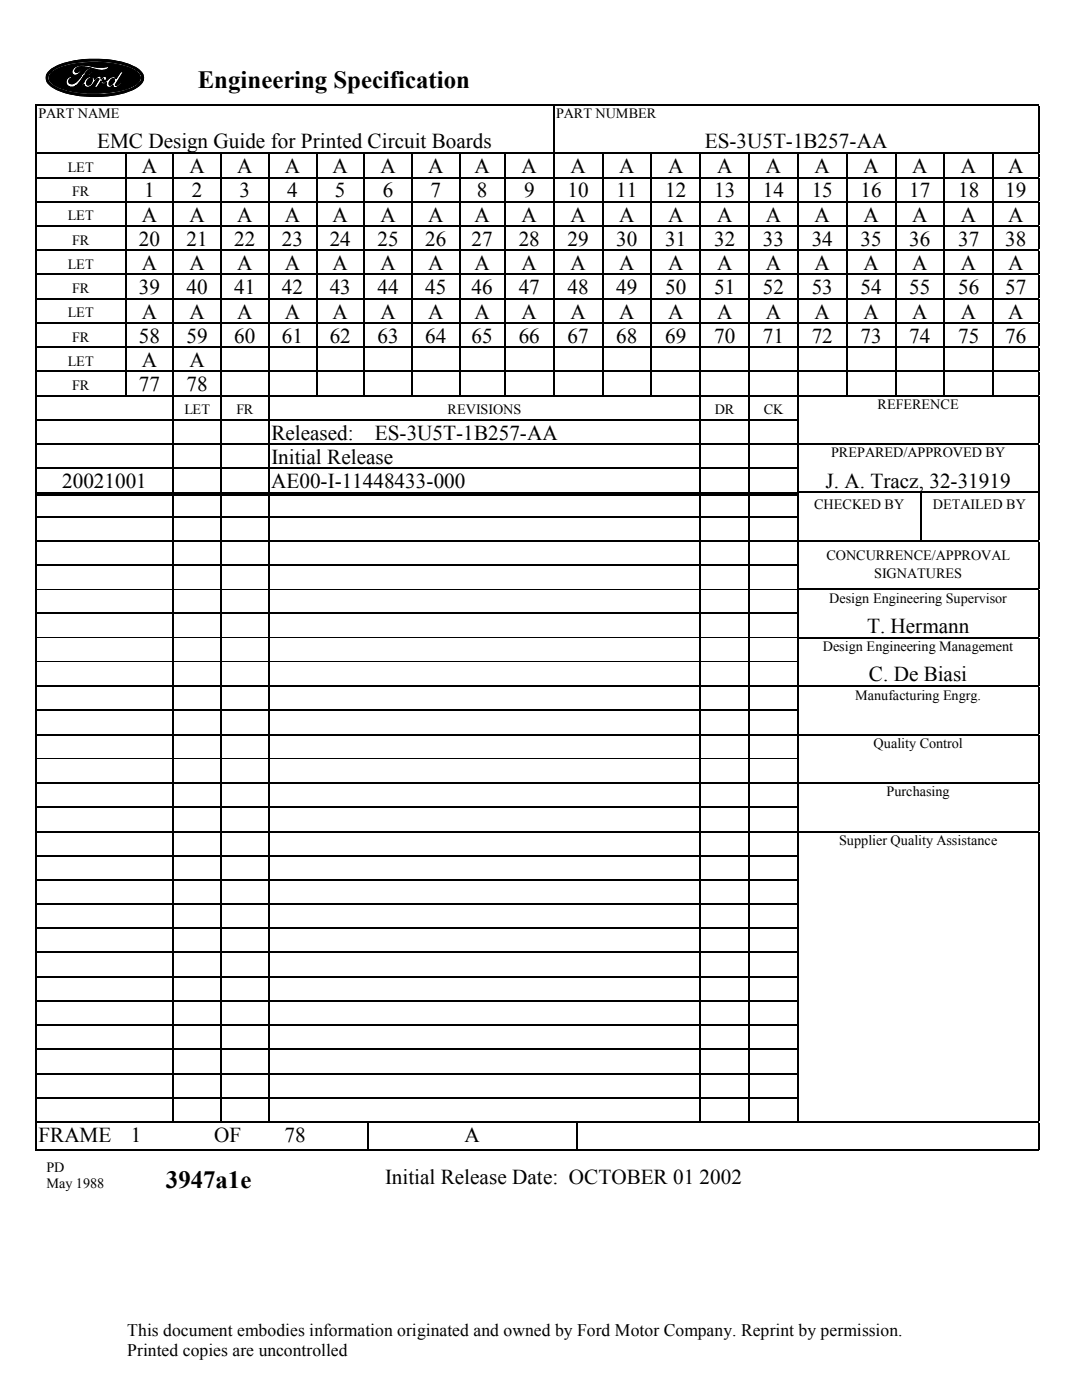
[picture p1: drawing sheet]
<svg xmlns="http://www.w3.org/2000/svg" width="216mm" height="279mm" viewBox="0 0 216 279" stroke-linecap="round" stroke-linejoin="round" font-family="sans-serif">
<g fill="#000" stroke="#000" stroke-width=".2">
<path d="M10.3 14.5a11.7 11.7 0 0 1 5.9-1.9 23.8 23.8 0 0 1 7 .2 7.2 7.2 0 0 1 4.6 2.1 1.58 1.58 0 0 1-1 2.2 15.4 15.4 0 0 1-6.9 1.5h-2.5l-3.8-.6 .2-.7 .7 .1 1.7-.3 .2 .1 .4-.4 .3 .5a.99 .99 0 0 0 1.1-.2l1.2-1.3 .3-.1-.9 1.7h.6l.8-1.2v.3l.2 .3h.4l.4-.3v.5l.2 .4h.6l.5-.4 .2 .4a.97 .97 0 0 0 1-.3l.6-.6-.1-.2-.8 .7-.3 .1-.1-.2 1.6-2.6h-.6l-.8 1.3a.82 .82 0 0 0-1.4 .1l-.9 .7-.5-.1 .3-.6 .1 .3h.3a.44 .44 0 0 0 .1-.7 .44 .44 0 0 0-.7 .1l-.3 .3v-.4l-.5-.1-.9 .7-.2-.6-.3 .3a.96 .96 0 0 1-.2 1.2 .45 .45 0 0 1-.5 .1 .45 .45 0 0 1-.3-.4 1.62 1.62 0 0 1 .9-1l-.1-.2h-.3a1.66 1.66 0 0 0-1.1 1.2l-.5 .6-1.2 .1a6.1 6.1 0 0 0 1.8-2.2l.9-.1 .5 .3v-.2l-.2-.1 .4-.3v-.3l-.2-.2-.5 .2v.4l-.7 .1 1.1-1.1-.1-.2 1.3 .4a2.68 2.68 0 0 0 2.2-.2l.3-.3-.2-.1-.9 .1h-1.6a6 6 0 0 0-4.1-.1l-.2 .2a.93 .93 0 0 0-.1 1.5h.5l.6-.3 .4-.6v-.2h-.2a.75 .75 0 0 1-1.1 .4 1.46 1.46 0 0 1 2.1-.9l.9 .1-.5 .3-.9 1-1 .4 .1 .2 .7-.3-1.1 1.2a1.07 1.07 0 0 1-1.4 .3l-.1-.5 .2-.3 .5-.3-.2-.3-.6 .3-.3 .3-.1 .5a.97 .97 0 0 0 .6 1l-.2 .7-.5-.1a5.3 5.3 0 0 1-3.1-1.7 1.44 1.44 0 0 1 .3-1.7z" fill-rule="evenodd"/>
<path d="M22.1 16l.4-.3 .3 .1v.5l-.6 .6-.3 .1-.1-.2v-.2z" fill-rule="evenodd"/>
<path d="M10 14a10 10 0 0 1 4.8-1.9 20 20 0 0 1 12.3 1.4 2.63 2.63 0 0 1 1.6 2h-.4a2.57 2.57 0 0 0-1.6-1.9 21.1 21.1 0 0 0-15.7 .1 2.21 2.21 0 0 0-1.5 2.1 4.8 4.8 0 0 0 3.3 2.3 22.1 22.1 0 0 0 13.7-.6 2.7 2.7 0 0 0 1.8-2h.4a3.2 3.2 0 0 1-2.5 2.5 21.5 21.5 0 0 1-14.9-.1 3.4 3.4 0 0 1-2.1-2.3l.1-.7z" fill-rule="evenodd"/>
<circle cx="18" cy="14.5" r=".17"/>
</g>
<g fill="none" stroke="#000" stroke-width=".2">
<path d="M10 14a10 10 0 0 1 4.8-1.9 20 20 0 0 1 12.3 1.4 2.63 2.63 0 0 1 1.6 2h-.4a2.57 2.57 0 0 0-1.6-1.9 21.1 21.1 0 0 0-15.7 .1 2.21 2.21 0 0 0-1.5 2.1 4.8 4.8 0 0 0 3.3 2.3 22.1 22.1 0 0 0 13.7-.6 2.7 2.7 0 0 0 1.8-2h.4a3.2 3.2 0 0 1-2.5 2.5 21.5 21.5 0 0 1-14.9-.1 3.4 3.4 0 0 1-2.1-2.3l.1-.7zM10.3 14.5a11.7 11.7 0 0 1 5.9-1.9 23.8 23.8 0 0 1 7 .2 7.2 7.2 0 0 1 4.6 2.1 1.58 1.58 0 0 1-1 2.2 15.4 15.4 0 0 1-6.9 1.5h-2.5l-3.8-.6 .2-.7 .7 .1 1.7-.3 .2 .1 .4-.4 .3 .5a.99 .99 0 0 0 1.1-.2l1.2-1.3 .3-.1-.9 1.7h.6l.8-1.2v.3l.2 .3h.4l.4-.3v.5l.2 .4h.6l.5-.4 .2 .4a.97 .97 0 0 0 1-.3l.6-.6-.1-.2-.8 .7-.3 .1-.1-.2 1.6-2.6h-.6l-.8 1.3a.82 .82 0 0 0-1.4 .1l-.9 .7-.5-.1 .3-.6 .1 .3h.3a.44 .44 0 0 0 .1-.7 .44 .44 0 0 0-.7 .1l-.3 .3v-.4l-.5-.1-.9 .7-.2-.6-.3 .3a.96 .96 0 0 1-.2 1.2 .45 .45 0 0 1-.5 .1 .45 .45 0 0 1-.3-.4 1.62 1.62 0 0 1 .9-1l-.1-.2h-.3a1.66 1.66 0 0 0-1.1 1.2l-.5 .6-1.2 .1a6.1 6.1 0 0 0 1.8-2.2l.9-.1 .5 .3v-.2l-.2-.1 .4-.3v-.3l-.2-.2-.5 .2v.4l-.7 .1 1.1-1.1-.1-.2 1.3 .4a2.68 2.68 0 0 0 2.2-.2l.3-.3-.2-.1-.9 .1h-1.6a6 6 0 0 0-4.1-.1l-.2 .2a.93 .93 0 0 0-.1 1.5h.5l.6-.3 .4-.6v-.2h-.2a.75 .75 0 0 1-1.1 .4 1.46 1.46 0 0 1 2.1-.9l.9 .1-.5 .3-.9 1-1 .4 .1 .2 .7-.3-1.1 1.2a1.07 1.07 0 0 1-1.4 .3l-.1-.5 .2-.3 .5-.3-.2-.3-.6 .3-.3 .3-.1 .5a.97 .97 0 0 0 .6 1l-.2 .7-.5-.1a5.3 5.3 0 0 1-3.1-1.7 1.44 1.44 0 0 1 .3-1.7zM22.1 16l.4-.3 .3 .1v.5l-.6 .6-.3 .1-.1-.2v-.2zM28.3 15.5a2.57 2.57 0 0 0-1.6-1.9 21.1 21.1 0 0 0-15.7 .1 2.21 2.21 0 0 0-1.5 2.1 4.8 4.8 0 0 0 3.3 2.3 22.1 22.1 0 0 0 13.7-.6 2.81 2.81 0 0 0 1.8-1.9M7.3 117.6h27.2M34.7 117.6h9.3M44.2 117.6h9.3M53.8 117.6h85.8M139.9 117.6h9.5M149.6 117.6h9.5M7 132h152.3M7.3 127.2h27.2"/>
<path d="M34.7 127.2h9.3M44.2 127.2h9.3M53.8 127.2h85.8M139.9 127.2h9.5M149.6 127.2h9.5M7 151.4h152.3"/>
<circle cx="18" cy="14.5" r=".17"/>
</g>
<g fill="none" stroke="#000" stroke-width=".25">
<path d="M7 21h200.3M7 30.6h200.3M7 35.4h200.3M7.2 21.1v9.4M7.2 30.7v4.6M7.2 35.6v4.5M25.1 30.7v4.6M25.1 35.6v4.5M34.6 30.7v4.6M34.6 35.6v4.5M44.1 30.7v4.6M44.1 35.6v4.5"/>
<path d="M53.6 30.7v4.6M53.6 35.6v4.5M63.2 30.7v4.6M63.2 35.6v4.5M72.7 30.7v4.6M72.7 35.6v4.5M82.2 30.7v4.6M82.2 35.6v4.5M91.7 30.7v4.6M91.7 35.6v4.5M100.8 30.7v4.6M100.8 35.6v4.5"/>
<path d="M110.4 21.1v9.4M110.5 30.7v4.6M110.5 35.6v4.5M120.2 30.7v4.6M120.2 35.6v4.5M130 30.7v4.6M130 35.6v4.5M139.7 30.7v4.6M139.7 35.6v4.5M149.5 30.7v4.6M149.5 35.6v4.5M159.2 30.7v4.6"/>
<path d="M159.2 35.6v4.5M169 30.7v4.6M169 35.6v4.5M178.7 30.7v4.6M178.7 35.6v4.5M188.4 30.7v4.6M188.4 35.6v4.5M198.2 30.7v4.6M198.2 35.6v4.5M207.2 21.1v9.4M207.2 30.7v4.6M207.2 35.6v4.5"/>
<path d="M7 40.3h200.3M7 45.1h200.3M7 50h200.3M7 54.8h200.3M7 59.6h200.3M7.2 40.4v4.6M7.2 45.2v4.6M7.2 50.1v4.6M7.2 54.9v4.6M7.2 59.7v4.6M25.1 40.4v4.6M25.1 45.2v4.6"/>
<path d="M25.1 50.1v4.6M25.1 54.9v4.6M25.1 59.7v4.6M34.6 40.4v4.6M34.6 45.2v4.6M34.6 50.1v4.6M34.6 54.9v4.6M34.6 59.7v4.6M44.1 40.4v4.6M44.1 45.2v4.6M44.1 50.1v4.6M44.1 54.9v4.6"/>
<path d="M44.1 59.7v4.6M53.6 40.4v4.6M53.6 45.2v4.6M53.6 50.1v4.6M53.6 54.9v4.6M53.6 59.7v4.6M63.2 40.4v4.6M63.2 45.2v4.6M63.2 50.1v4.6M63.2 54.9v4.6M63.2 59.7v4.6M72.7 40.4v4.6"/>
<path d="M72.7 45.2v4.6M72.7 50.1v4.6M72.7 54.9v4.6M72.7 59.7v4.6M82.2 40.4v4.6M82.2 45.2v4.6M82.2 50.1v4.6M82.2 54.9v4.6M82.2 59.7v4.6M91.7 40.4v4.6M91.7 45.2v4.6M91.7 50.1v4.6"/>
<path d="M91.7 54.9v4.6M91.7 59.7v4.6M100.8 40.4v4.6M100.8 45.2v4.6M100.8 50.1v4.6M100.8 54.9v4.6M100.8 59.7v4.6M110.5 40.4v4.6M110.5 45.2v4.6M110.5 50.1v4.6M110.5 54.9v4.6M110.5 59.7v4.6"/>
<path d="M120.2 40.4v4.6M120.2 45.2v4.6M120.2 50.1v4.6M120.2 54.9v4.6M120.2 59.7v4.6M130 40.4v4.6M130 45.2v4.6M130 50.1v4.6M130 54.9v4.6M130 59.7v4.6M139.7 40.4v4.6M139.7 45.2v4.6"/>
<path d="M139.7 50.1v4.6M139.7 54.9v4.6M139.7 59.7v4.6M149.5 40.4v4.6M149.5 45.2v4.6M149.5 50.1v4.6M149.5 54.9v4.6M149.5 59.7v4.6M159.2 40.4v4.6M159.2 45.2v4.6M159.2 50.1v4.6M159.2 54.9v4.6"/>
<path d="M159.2 59.7v4.6M169 40.4v4.6M169 45.2v4.6M169 50.1v4.6M169 54.9v4.6M169 59.7v4.6M178.7 40.4v4.6M178.7 45.2v4.6M178.7 50.1v4.6M178.7 54.9v4.6M178.7 59.7v4.6M188.4 40.4v4.6"/>
<path d="M188.4 45.2v4.6M188.4 50.1v4.6M188.4 54.9v4.6M188.4 59.7v4.6M198.2 40.4v4.6M198.2 45.2v4.6M198.2 50.1v4.6M198.2 54.9v4.6M198.2 59.7v4.6M207.2 40.4v4.6M207.2 45.2v4.6M207.2 50.1v4.6"/>
<path d="M207.2 54.9v4.6M207.2 59.7v4.6M7 64.4h200.3M7 69.3h200.3M7 74.1h200.3M7 79h200.3M7.2 64.6v4.5M7.2 69.4v4.6M7.2 74.2v4.6M7.2 79.1v4.6M25.1 64.6v4.5M25.1 69.4v4.6"/>
<path d="M25.1 74.2v4.6M34.6 64.6v4.5M34.6 69.4v4.6M34.6 74.2v4.6M34.6 79.1v4.6M44.1 64.6v4.5M44.1 69.4v4.6M44.1 74.2v4.6M44.1 79.1v4.6M53.6 64.6v4.5M53.6 69.4v4.6M53.6 74.2v4.6"/>
<path d="M53.6 79.1v4.6M63.2 64.6v4.5M63.2 69.4v4.6M63.2 74.2v4.6M72.7 64.6v4.5M72.7 69.4v4.6M72.7 74.2v4.6M82.2 64.6v4.5M82.2 69.4v4.6M82.2 74.2v4.6M91.7 64.6v4.5M91.7 69.4v4.6"/>
<path d="M91.7 74.2v4.6M100.8 64.6v4.5M100.8 69.4v4.6M100.8 74.2v4.6M110.5 64.6v4.5M110.5 69.4v4.6M110.5 74.2v4.6M120.2 64.6v4.5M120.2 69.4v4.6M120.2 74.2v4.6M130 64.6v4.5M130 69.4v4.6"/>
<path d="M130 74.2v4.6M139.7 64.6v4.5M139.7 69.4v4.6M139.7 74.2v4.6M139.7 79.1v4.6M149.5 64.6v4.5M149.5 69.4v4.6M149.5 74.2v4.6M149.5 79.1v4.6M159.2 64.6v4.5M159.2 69.4v4.6M159.2 74.2v4.6"/>
<path d="M159.2 79.1v4.6M169 64.6v4.5M169 69.4v4.6M169 74.2v4.6M178.7 64.6v4.5M178.7 69.4v4.6M178.7 74.2v4.6M188.4 64.6v4.5M188.4 69.4v4.6M188.4 74.2v4.6M198.2 64.6v4.5M198.2 69.4v4.6"/>
<path d="M198.2 74.2v4.6M207.2 64.6v4.5M207.2 69.4v4.6M207.2 74.2v4.6M207.2 79.1v4.6M7 83.8h152.3M7 88.6h200.3M7 93.4h152.3M7.2 83.9v4.6M7.2 88.7v4.6M7.2 93.6v4.5M7.2 98.9v4.1"/>
<path d="M34.6 83.9v4.6M34.6 88.7v4.6M34.6 93.6v4.5M34.6 98.9v4.1M44.1 83.9v4.6M44.1 88.7v4.6M44.1 93.6v4.5M44.1 98.9v4.1M53.6 83.9v4.6M53.6 88.7v4.6M53.6 93.6v4.5M53.6 98.9v4.1"/>
<path d="M139.7 83.9v4.6M139.7 88.7v4.6M139.7 93.6v4.5M139.7 98.9v4.1M149.5 83.9v4.6M149.5 88.7v4.6M149.5 93.6v4.5M149.5 98.9v4.1M159.2 83.9v4.6M159.2 88.7v4.6M159.2 93.6v4.5M159.2 98.9v4.1"/>
<path d="M159.3 98.3h24.3M183.7 98.9v4.1M183.8 98.3h23.3M207.2 83.9v4.6M207.2 88.7v4.6M207.2 93.6v4.5M207.2 98.9v4.1M7 103.1h152.3M7 107.9h200.3M7 112.8h152.3M7.2 103.2v4.6M7.2 108.1v4.5"/>
<path d="M7.2 112.9v4.6M7.2 117.7v4.6M34.6 103.2v4.6M34.6 108.1v4.5M34.6 112.9v4.6M34.6 117.7v4.6M44.1 103.2v4.6M44.1 108.1v4.5M44.1 112.9v4.6M44.1 117.7v4.6M53.6 103.2v4.6M53.6 108.1v4.5"/>
<path d="M53.6 112.9v4.6M53.6 117.7v4.6M139.7 103.2v4.6M139.7 108.1v4.5M139.7 112.9v4.6M139.7 117.7v4.6M149.5 103.2v4.6M149.5 108.1v4.5M149.5 112.9v4.6M149.5 117.7v4.6M159.1 117.6h48.2M159.2 103.2v4.6"/>
<path d="M159.2 108.1v4.5M159.2 112.9v4.6M159.2 117.7v4.6M183.7 103.2v4.6M207.2 103.2v4.6M207.2 108.1v4.5M207.2 112.9v4.6M207.2 117.7v4.6M7 122.4h152.3M7 136.9h200.3M7.2 122.6v4.5M7.2 127.4v4.6"/>
<path d="M7.2 132.1v4.7M7.2 137.1v4.5M34.6 122.6v4.5M34.6 127.4v4.6M34.6 132.1v4.7M34.6 137.1v4.5M44.1 122.6v4.5M44.1 127.4v4.6M44.1 132.1v4.7M44.1 137.1v4.5M53.6 122.6v4.5M53.6 127.4v4.6"/>
<path d="M53.6 132.1v4.7M53.6 137.1v4.5M139.7 122.6v4.5M139.7 127.4v4.6M139.7 132.1v4.7M139.7 137.1v4.5M149.5 122.6v4.5M149.5 127.4v4.6M149.5 132.1v4.7M149.5 137.1v4.5M159.1 127.3h48.2M159.2 122.6v4.5"/>
<path d="M159.2 127.4v4.6M159.2 132.1v4.7M159.2 137.1v4.5M207.2 122.6v4.5M207.2 127.4v4.6M207.2 132.1v4.7M207.2 137.1v4.5M7 141.8h152.3M7 146.6h200.3M7 156.3h200.3M7.2 141.9v4.6M7.2 146.7v4.6"/>
<path d="M7.2 151.5v4.6M7.2 156.4v4.6M34.6 141.9v4.6M34.6 146.7v4.6M34.6 151.5v4.6M34.6 156.4v4.6M44.1 141.9v4.6M44.1 146.7v4.6M44.1 151.5v4.6M44.1 156.4v4.6M53.6 141.9v4.6M53.6 146.7v4.6"/>
<path d="M53.6 151.5v4.6M53.6 156.4v4.6M139.7 141.9v4.6M139.7 146.7v4.6M139.7 151.5v4.6M139.7 156.4v4.6M149.5 141.9v4.6M149.5 146.7v4.6M149.5 151.5v4.6M149.5 156.4v4.6M159.2 141.9v4.6M159.2 146.7v4.6"/>
<path d="M159.2 151.5v4.6M159.2 156.4v4.6M207.2 141.9v4.6M207.2 146.7v4.6M207.2 151.5v4.6M207.2 156.4v4.6M7 161.1h152.3M7 165.9h200.3M7 170.8h152.3M7 175.6h152.3M7.2 161.2v4.6M7.2 166.1v4.5"/>
<path d="M7.2 170.9v4.6M7.2 175.7v4.6M34.6 161.2v4.6M34.6 166.1v4.5M34.6 170.9v4.6M34.6 175.7v4.6M44.1 161.2v4.6M44.1 166.1v4.5M44.1 170.9v4.6M44.1 175.7v4.6M53.6 161.2v4.6M53.6 166.1v4.5"/>
<path d="M53.6 170.9v4.6M53.6 175.7v4.6M139.7 161.2v4.6M139.7 166.1v4.5M139.7 170.9v4.6M139.7 175.7v4.6M149.5 161.2v4.6M149.5 166.1v4.5M149.5 170.9v4.6M149.5 175.7v4.6M159.2 161.2v4.6M159.2 166.1v4.5"/>
<path d="M159.2 170.9v4.6M159.2 175.7v4.6M207.2 161.2v4.6M207.2 166.1v4.5M207.2 170.9v4.6M207.2 175.7v4.6M7 180.4h152.3M7 185.3h152.3M7 190.1h152.3M7 194.9h152.3M7 199.8h152.3M7.2 180.6v4.5"/>
<path d="M7.2 185.4v4.5M7.2 190.2v4.6M7.2 195.1v4.5M7.2 199.9v4.6M34.6 180.6v4.5M34.6 185.4v4.5M34.6 190.2v4.6M34.6 195.1v4.5M34.6 199.9v4.6M44.1 180.6v4.5M44.1 185.4v4.5M44.1 190.2v4.6"/>
<path d="M44.1 195.1v4.5M44.1 199.9v4.6M53.6 180.6v4.5M53.6 185.4v4.5M53.6 190.2v4.6M53.6 195.1v4.5M53.6 199.9v4.6M139.7 180.6v4.5M139.7 185.4v4.5M139.7 190.2v4.6M139.7 195.1v4.5M139.7 199.9v4.6"/>
<path d="M149.5 180.6v4.5M149.5 185.4v4.5M149.5 190.2v4.6M149.5 195.1v4.5M149.5 199.9v4.6M159.2 180.6v4.5M159.2 185.4v4.5M159.2 190.2v4.6M159.2 195.1v4.5M159.2 199.9v4.6M207.2 180.6v4.5M207.2 185.4v4.5"/>
<path d="M207.2 190.2v4.6M207.2 195.1v4.5M207.2 199.9v4.6M7 204.6h152.3M7 209.4h152.3M7 214.2h152.3M7 219.1h152.3M7.2 204.7v4.6M7.2 209.5v4.6M7.2 214.4v4.5M7.2 219.2v4.6M34.6 204.7v4.6"/>
<path d="M34.6 209.5v4.6M34.6 214.4v4.5M34.6 219.2v4.6M44.1 204.7v4.6M44.1 209.5v4.6M44.1 214.4v4.5M44.1 219.2v4.6M53.6 204.7v4.6M53.6 209.5v4.6M53.6 214.4v4.5M53.6 219.2v4.6M139.7 204.7v4.6"/>
<path d="M139.7 209.5v4.6M139.7 214.4v4.5M139.7 219.2v4.6M149.5 204.7v4.6M149.5 209.5v4.6M149.5 214.4v4.5M149.5 219.2v4.6M159.2 204.7v4.6M159.2 209.5v4.6M159.2 214.4v4.5M159.2 219.2v4.6M207.2 204.7v4.6"/>
<path d="M207.2 209.5v4.6M207.2 214.4v4.5M207.2 219.2v4.6M7 223.9h200.3M7 229.6h200.3M7.2 224.1v5.3M73.4 224.1v5.3M115.1 224.1v5.3M207.2 224.1v5.3"/>
</g>
<g fill="#000">
<path d="M7 98.1h.3v.8h-.3zM7.3 98.1h27.2v.8h-27.2zM34.5 98.9h.2zM34.5 98.1h9.5v.8h-9.5zM44 98.9h.2zM44 98.1h9.5v.8h-9.5zM53.5 98.9h.3zM53.5 98.1h86.1v.8h-86.1zM139.6 98.9h.3zM139.6 98.1h9.8v.8h-9.8zM149.4 98.9h.2zM149.4 98.1h9.7v.8h-9.7z"/>
<path d="M159.1 98.1h.2v.8h-.2zM183.6 98.1h.2v.8h-.2zM207.1 83.7h.2v.2h-.2zM207.1 93.3h.2v.3h-.2zM207.1 98.1h.2v.8h-.2zM7 117.5h.3v.2h-.3zM34.5 117.5h.2v.2h-.2zM44 117.5h.2v.2h-.2zM53.5 117.5h.3v.2h-.3zM139.6 117.5h.3v.2h-.3zM149.4 117.5h.2v.2h-.2zM183.6 103h.2v.2h-.2z"/>
<path d="M207.1 103h.2v.2h-.2zM207.1 112.6h.2v.3h-.2zM7 127.1h.3v.3h-.3zM34.5 127.1h.2v.3h-.2zM44 127.1h.2v.3h-.2zM53.5 127.1h.3v.3h-.3zM139.6 127.1h.3v.3h-.3zM149.4 127.1h.2v.3h-.2zM207.1 122.3h.2v.3h-.2zM207.1 132h.2v.1h-.2zM207.1 141.6h.2v.3h-.2zM207.1 151.3h.2v.2h-.2z"/>
<path d="M207.1 161h.2v.2h-.2zM207.1 170.6h.2v.3h-.2zM207.1 175.5h.2v.2h-.2zM207.1 180.3h.2v.3h-.2zM207.1 185.1h.2v.3h-.2zM207.1 189.9h.2v.3h-.2zM207.1 194.8h.2v.3h-.2zM207.1 199.6h.2v.3h-.2zM207.1 204.5h.2v.2h-.2zM207.1 209.3h.2v.2h-.2zM207.1 214.1h.2v.3h-.2zM207.1 218.9h.2v.3h-.2z"/>
</g>
<g font-size="5">
<text x="39.5" y="17.6">Engineering Specification</text>
<text x="33.1" y="237.1">3947a1e</text>
</g>
<g font-size="4.2">
<text x="19.4" y="29.5">EMC Design Guide for Printed Circuit Boards</text>
<text x="140.6" y="29.5">ES-3U5T-1B257-AA</text>
<text x="28.3" y="34.6">A</text>
<text x="37.8" y="34.6">A</text>
<text x="47.3" y="34.6">A</text>
<text x="56.9" y="34.6">A</text>
<text x="66.4" y="34.6">A</text>
<text x="75.9" y="34.6">A</text>
<text x="85.4" y="34.6">A</text>
<text x="94.7" y="34.6">A</text>
<text x="104.1" y="34.6">A</text>
<text x="113.8" y="34.6">A</text>
<text x="123.6" y="34.6">A</text>
<text x="133.3" y="34.6">A</text>
<text x="143.1" y="34.6">A</text>
<text x="152.8" y="34.6">A</text>
<text x="162.5" y="34.6">A</text>
<text x="172.3" y="34.6">A</text>
<text x="182" y="34.6">A</text>
<text x="191.8" y="34.6">A</text>
<text x="201.2" y="34.6">A</text>
<text x="28.7" y="39.4">1</text>
<text x="38.3" y="39.4">2</text>
<text x="47.8" y="39.4">3</text>
<text x="57.3" y="39.4">4</text>
<text x="66.8" y="39.4">5</text>
<text x="76.4" y="39.4">6</text>
<text x="85.9" y="39.4">7</text>
<text x="95.2" y="39.4">8</text>
<text x="104.6" y="39.4">9</text>
<text x="113.2" y="39.4">10</text>
<text x="123" y="39.4">11</text>
<text x="132.7" y="39.4">12</text>
<text x="142.5" y="39.4">13</text>
<text x="152.2" y="39.4">14</text>
<text x="162" y="39.4">15</text>
<text x="171.7" y="39.4">16</text>
<text x="181.4" y="39.4">17</text>
<text x="191.2" y="39.4">18</text>
<text x="200.6" y="39.4">19</text>
<text x="28.3" y="44.2">A</text>
<text x="37.8" y="44.2">A</text>
<text x="47.3" y="44.2">A</text>
<text x="56.9" y="44.2">A</text>
<text x="66.4" y="44.2">A</text>
<text x="75.9" y="44.2">A</text>
<text x="85.4" y="44.2">A</text>
<text x="94.7" y="44.2">A</text>
<text x="104.1" y="44.2">A</text>
<text x="113.8" y="44.2">A</text>
<text x="123.6" y="44.2">A</text>
<text x="133.3" y="44.2">A</text>
<text x="143.1" y="44.2">A</text>
<text x="152.8" y="44.2">A</text>
<text x="162.5" y="44.2">A</text>
<text x="172.3" y="44.2">A</text>
<text x="182" y="44.2">A</text>
<text x="191.8" y="44.2">A</text>
<text x="201.2" y="44.2">A</text>
<text x="27.7" y="49.1">20</text>
<text x="28.3" y="53.9">A</text>
<text x="37.2" y="49.1">21</text>
<text x="37.8" y="53.9">A</text>
<text x="46.7" y="49.1">22</text>
<text x="47.3" y="53.9">A</text>
<text x="56.3" y="49.1">23</text>
<text x="56.9" y="53.9">A</text>
<text x="65.8" y="49.1">24</text>
<text x="66.4" y="53.9">A</text>
<text x="75.3" y="49.1">25</text>
<text x="75.9" y="53.9">A</text>
<text x="84.8" y="49.1">26</text>
<text x="85.4" y="53.9">A</text>
<text x="94.1" y="49.1">27</text>
<text x="94.7" y="53.9">A</text>
<text x="103.5" y="49.1">28</text>
<text x="104.1" y="53.9">A</text>
<text x="113.2" y="49.1">29</text>
<text x="113.8" y="53.9">A</text>
<text x="123" y="49.1">30</text>
<text x="123.6" y="53.9">A</text>
<text x="132.7" y="49.1">31</text>
<text x="133.3" y="53.9">A</text>
<text x="142.5" y="49.1">32</text>
<text x="143.1" y="53.9">A</text>
<text x="152.2" y="49.1">33</text>
<text x="152.8" y="53.9">A</text>
<text x="162" y="49.1">34</text>
<text x="162.5" y="53.9">A</text>
<text x="171.7" y="49.1">35</text>
<text x="172.3" y="53.9">A</text>
<text x="181.4" y="49.1">36</text>
<text x="182" y="53.9">A</text>
<text x="191.2" y="49.1">37</text>
<text x="191.8" y="53.9">A</text>
<text x="200.6" y="49.1">38</text>
<text x="201.2" y="53.9">A</text>
<text x="27.7" y="58.8">39</text>
<text x="37.2" y="58.8">40</text>
<text x="46.7" y="58.8">41</text>
<text x="56.3" y="58.8">42</text>
<text x="65.8" y="58.8">43</text>
<text x="75.3" y="58.8">44</text>
<text x="84.8" y="58.8">45</text>
<text x="94.1" y="58.8">46</text>
<text x="103.5" y="58.8">47</text>
<text x="113.2" y="58.8">48</text>
<text x="123" y="58.8">49</text>
<text x="132.7" y="58.8">50</text>
<text x="142.5" y="58.8">51</text>
<text x="152.2" y="58.8">52</text>
<text x="162" y="58.8">53</text>
<text x="171.7" y="58.8">54</text>
<text x="181.4" y="58.8">55</text>
<text x="191.2" y="58.8">56</text>
<text x="200.6" y="58.8">57</text>
<text x="28.3" y="63.6">A</text>
<text x="37.8" y="63.6">A</text>
<text x="47.3" y="63.6">A</text>
<text x="56.9" y="63.6">A</text>
<text x="66.4" y="63.6">A</text>
<text x="75.9" y="63.6">A</text>
<text x="85.4" y="63.6">A</text>
<text x="94.7" y="63.6">A</text>
<text x="104.1" y="63.6">A</text>
<text x="113.8" y="63.6">A</text>
<text x="123.6" y="63.6">A</text>
<text x="133.3" y="63.6">A</text>
<text x="143.1" y="63.6">A</text>
<text x="152.8" y="63.6">A</text>
<text x="162.5" y="63.6">A</text>
<text x="172.3" y="63.6">A</text>
<text x="182" y="63.6">A</text>
<text x="191.8" y="63.6">A</text>
<text x="201.2" y="63.6">A</text>
<text x="27.7" y="68.4">58</text>
<text x="37.2" y="68.4">59</text>
<text x="46.7" y="68.4">60</text>
<text x="56.3" y="68.4">61</text>
<text x="65.8" y="68.4">62</text>
<text x="75.3" y="68.4">63</text>
<text x="84.8" y="68.4">64</text>
<text x="94.1" y="68.4">65</text>
<text x="103.5" y="68.4">66</text>
<text x="113.2" y="68.4">67</text>
<text x="123" y="68.4">68</text>
<text x="132.7" y="68.4">69</text>
<text x="142.5" y="68.4">70</text>
<text x="152.2" y="68.4">71</text>
<text x="162" y="68.4">72</text>
<text x="171.7" y="68.4">73</text>
<text x="181.4" y="68.4">74</text>
<text x="191.2" y="68.4">75</text>
<text x="200.6" y="68.4">76</text>
<text x="28.3" y="73.2">A</text>
<text x="37.8" y="73.2">A</text>
<text x="27.7" y="78.1">77</text>
<text x="37.2" y="78.1">78</text>
<text x="54.1" y="87.8">Released:</text>
<text x="74.8" y="87.8">ES-3U5T-1B257-AA</text>
<text x="54.1" y="92.6">Initial Release</text>
<text x="12.4" y="97.4">20021001</text>
<text x="54.1" y="97.4">AE00-I-11448433-000</text>
<text x="164.7" y="97.4">J. A. Tracz, 32-31919</text>
<text x="173" y="126.4">T. Hermann</text>
<text x="173.4" y="136">C. De Biasi</text>
<text x="7.7" y="227.9">FRAME</text>
<text x="26.1" y="227.9">1</text>
<text x="42.8" y="227.9">OF</text>
<text x="56.8" y="227.9">78</text>
<text x="92.7" y="227.9">A</text>
<text x="76.8" y="236.3">Initial Release Date: OCTOBER 01 2002</text>
</g>
<g font-size="3.5">
<text x="25.4" y="266.6">This document embodies information originated and owned by Ford Motor Company. Reprint by permission.</text>
<text x="25.4" y="270.7">Printed copies are uncontrolled</text>
</g>
<g font-size="2.8">
<text x="7.7" y="23.6">PART NAME</text>
<text x="111" y="23.6">PART NUMBER</text>
<text x="13.5" y="34.3">LET</text>
<text x="14.4" y="39.2">FR</text>
<text x="13.5" y="44">LET</text>
<text x="13.5" y="53.7">LET</text>
<text x="14.4" y="48.8">FR</text>
<text x="14.4" y="58.5">FR</text>
<text x="13.5" y="63.3">LET</text>
<text x="14.4" y="68.2">FR</text>
<text x="13.5" y="73">LET</text>
<text x="14.4" y="77.8">FR</text>
<text x="36.8" y="82.7">LET</text>
<text x="47.2" y="82.7">FR</text>
<text x="89.3" y="82.7">REVISIONS</text>
<text x="142.6" y="82.7">DR</text>
<text x="152.4" y="82.7">CK</text>
<text x="175.1" y="81.6">REFERENCE</text>
<text x="165.8" y="91.3">PREPARED/APPROVED BY</text>
<text x="162.4" y="101.6">CHECKED BY</text>
<text x="186.1" y="101.6">DETAILED BY</text>
<text x="164.9" y="111.7">CONCURRENCE/APPROVAL</text>
<text x="174.4" y="115.4">SIGNATURES</text>
<text x="165.5" y="120.3">Design Engineering Supervisor</text>
<text x="164.2" y="129.9">Design Engineering Management</text>
<text x="170.6" y="139.6">Manufacturing Engrg.</text>
<text x="174.3" y="149.3">Quality Control</text>
<text x="176.9" y="158.9">Purchasing</text>
<text x="167.4" y="168.6">Supplier Quality Assistance</text>
<text x="9.3" y="233.8">PD</text>
<text x="9.3" y="237.1">May 1988</text>
</g>
</svg>
